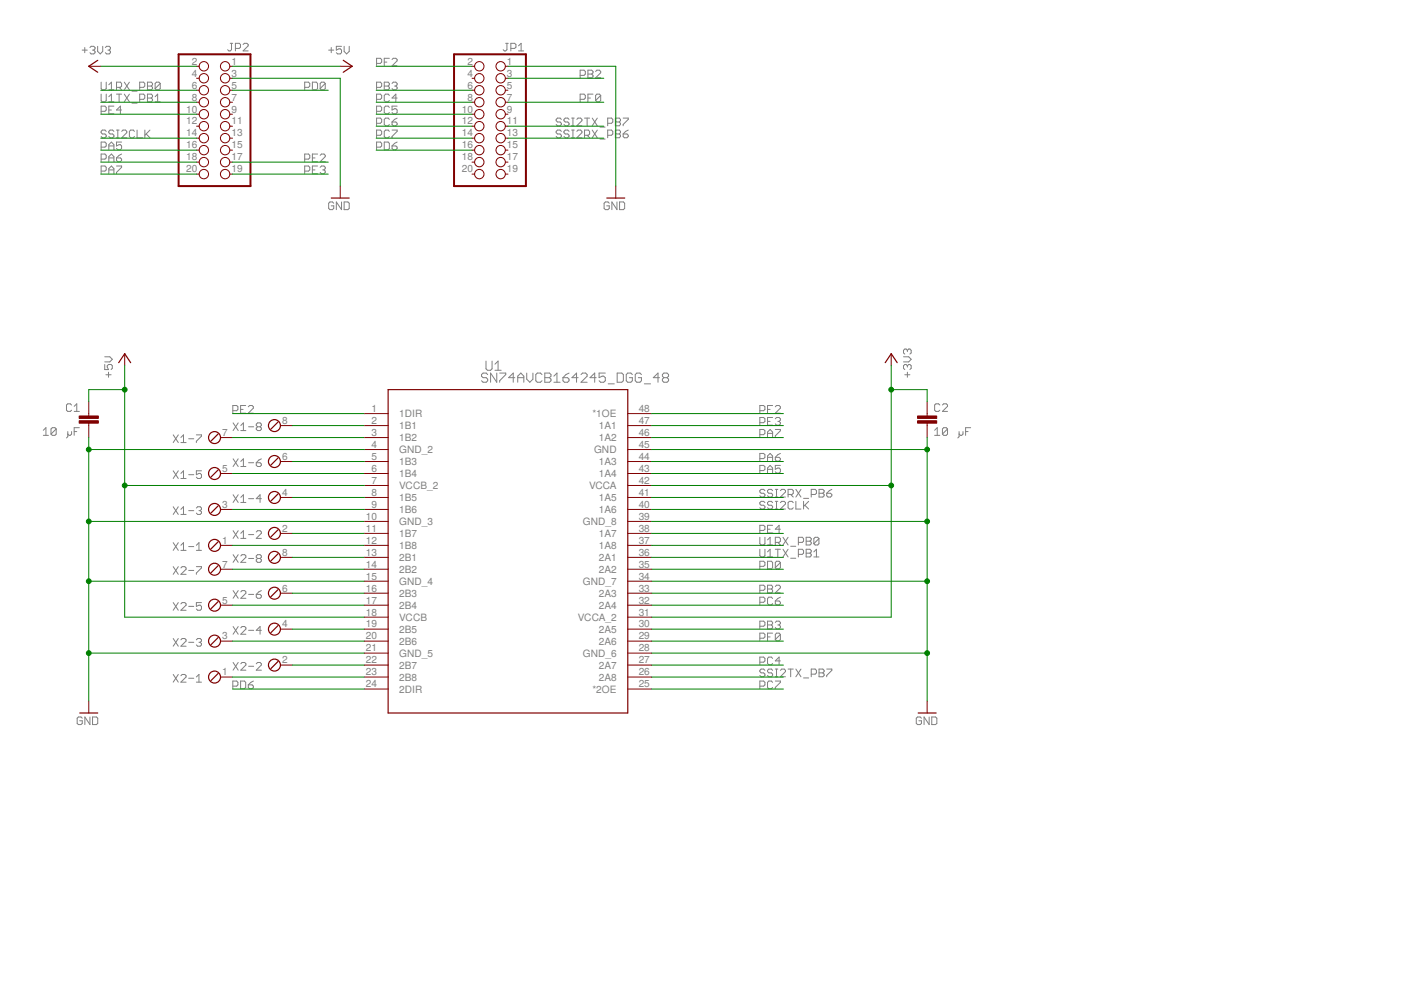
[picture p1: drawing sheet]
<svg xmlns="http://www.w3.org/2000/svg" width="297mm" height="210mm" viewBox="0 0 297 210" stroke-linecap="round" stroke-linejoin="round" font-family="sans-serif">
<g fill="none" stroke="#808080" stroke-width=".21">
<path d="M17.4 10.6h1.1M18 10.1v1.1M19.1 10.1l.2-.3h.6l.3 .3v.3l-.3 .2M19.6 10.6h.3M19.9 10.6l.3 .3v.3l-.3 .2h-.6l-.2-.2M20.7 9.8v1.1l.6 .5 .5-.5v-1.1M21.4 17.4v1.4l.3 .2h.5l.3-.2v-1.4M21.4 20v1.3l.3 .3h.5l.3-.3v-1.3M22.3 10.1l.3-.3h.6l.2 .3v.3l-.2 .2M22.9 10.6h.3M23.1 19h1.1M23.1 18l.5-.6v1.6"/>
<path d="M23.2 10.6l.2 .3v.3l-.2 .2h-.6l-.3-.2M24.7 18.5h.8l.3-.3v-.5l-.3-.3h-.8v1.6M24.7 20h1.1M25.3 18.5l.5 .5M25.3 20v1.6M26.4 17.4l1 1.6M26.4 20l1 1.6M27.4 17.4l-1 1.6M27.4 20l-1 1.6M28 19.3h1.1M29.6 18.5h.8l.3-.3v-.5l-.3-.3h-.8v1.6M31.3 17.4h.8l.2 .3v.3l-.2 .2 .2 .3v.3l-.2 .2h-.8z"/>
<path d="M31.3 18.2h.8M31.3 20h.8l.2 .2v.3l-.2 .3 .2 .3v.2l-.2 .3h-.8zM34 17.7l-.3-.3h-.5l-.3 .3v1.1M34 17.7v1.1l-.3 .2h-.5l-.3-.2M34 17.7l-1.1 1.1M48.8 9.2h.5M49.1 9.2v1.3l-.3 .3h-.3l-.2-.3M49.9 10.3h.8l.3-.3v-.6l-.3-.2h-.8v1.6M51.5 9.4l.3-.2h.5l.3 .2v.3l-1.1 1.1h1.1M64.6 18.5h.8l.3-.3v-.5l-.3-.3h-.8v1.6M66.2 17.4h.9l.2 .3v1.1l-.2 .2h-.9zM69 17.7l-.3-.3h-.5l-.3 .3v1.1"/>
<path d="M69 17.7v1.1l-.3 .2h-.5l-.3-.2M69 17.7l-1.1 1.1M69.7 10.6h1.1M70.2 10.1v1.1M72.4 9.8h-1.1v.8l.6-.2h.2l.3 .2v.6l-.3 .2h-.5l-.3-.2M73 9.8v1.1l.5 .5 .5-.5v-1.1M79.8 13.4h.8l.3-.2v-.6l-.3-.2h-.8v1.6M79.8 18.5h.8l.3-.3v-.5l-.3-.3h-.8v1.6M81.5 17.4h.8l.2 .3v.3l-.2 .2 .2 .3v.3l-.2 .2h-.8zM81.5 18.2h.8M81.5 13.2h.5M82.5 12.4h-1v1.6"/>
<path d="M83.1 17.7l.3-.3h.5l.3 .3v.3l-.3 .2M83.1 12.6l.3-.2h.5l.3 .2v.3l-1.1 1.1h1.1M83.7 18.2h.2M83.9 18.2l.3 .3v.3l-.3 .2h-.5l-.3-.2M107.2 9.2h.6M107.5 9.2v1.3l-.3 .3h-.3l-.2-.3M108.3 10.3h.8l.3-.3v-.6l-.3-.2h-.8v1.6M109.9 10.8h1.1M109.9 9.7l.6-.5v1.6M123 16h.8l.3-.3v-.5l-.3-.3h-.8v1.6M124.7 14.9h.8l.2 .3v.2l-.2 .3 .2 .3v.3l-.2 .2h-.8zM124.7 15.7h.8"/>
<path d="M125.7 20h-1v1.6M126.3 15.2l.3-.3h.5l.3 .3v.2l-1.1 1.1h1.1M21.4 23.6h.8l.3-.3v-.5l-.3-.3h-.8v1.6M21.4 31.2h.8l.3-.3v-.5l-.3-.3h-.8v1.6M21.4 33.7h.8l.3-.2v-.6l-.3-.2h-.8v1.6M21.4 36.3h.8l.3-.3v-.5l-.3-.3h-.8v1.6M22.5 27.9l-.3-.3h-.5l-.3 .3v.2l.3 .3h.5l.3 .3v.2l-.3 .3h-.5l-.3-.3M23.1 20.5l.5-.5v1.6M23.1 21.6h1.1M23.1 31.7v-1l.5-.6 .6 .6v1M23.1 34.3v-1.1l.5-.5 .6 .5v1.1M23.1 36.8v-1l.5-.6 .6 .6v1"/>
<path d="M23.1 23.3h.5M23.1 30.9h1.1M23.1 33.5h1.1M23.1 36h1.1M24.2 22.5h-1.1v1.6h1.1M24.2 27.9l-.3-.3h-.6l-.2 .3v.2l.2 .3h.6l.3 .3v.2l-.3 .3h-.6l-.2-.3M24.7 33.5h.8l.3 .2v.3l-.3 .3h-.5l-.3-.3zM24.7 35.2h1.1v.3l-1.1 1.1v.2M24.7 27.6h.6M24.7 29.2h.6M25 27.6v1.6M25.8 30.1h-1.1v.8l.6-.2h.2l.3 .2v.6l-.3 .2h-.5l-.3-.2"/>
<path d="M25.8 23.3h-1.1l.8-.8v1.6M25.8 32.7l-1.1 .8M25.8 27.9l.3-.3h.5l.3 .3v.2l-1.1 1.1h1.1M28 21.9h1.1M28.5 27.9l-.2-.3h-.6l-.3 .3v1l.3 .3h.6l.2-.3M29.1 27.6v1.6h1.1M29.6 21.1h.8l.3-.3v-.6l-.3-.2h-.8v1.6M30.7 27.6v1.6M31 28.4l.8 .8M31.3 20.8h.8M31.8 27.6l-1.1 1.1M32.9 21.6h1.1"/>
<path d="M32.9 20.5l.5-.5v1.6M64.6 33.7h.8l.3-.2v-.6l-.3-.2h-.8v1.6M64.6 36.3h.8l.3-.3v-.5l-.3-.3h-.8v1.6M66.2 33.5h.6M66.2 36h.6M67.3 32.7h-1.1v1.6h1.1M67.3 35.2h-1.1v1.6h1.1M67.9 32.9l.3-.2h.5l.3 .2v.3l-1.1 1.1h1.1M67.9 35.5l.3-.3h.5l.3 .3v.3l-.3 .2M68.4 36h.3M68.7 36l.3 .3v.3l-.3 .2h-.5l-.3-.2M79.8 21.1h.8l.3-.3v-.6l-.3-.2h-.8v1.6"/>
<path d="M79.8 23.6h.8l.3-.3v-.5l-.3-.3h-.8v1.6M79.8 26.1h.8l.3-.2v-.6l-.3-.3h-.8v1.7M79.8 28.7h.8l.3-.3v-.5l-.3-.3h-.8v1.6M79.8 31.2h.8l.3-.3v-.5l-.3-.3h-.8v1.6M81.5 30.1h.8l.2 .3v1.1l-.2 .2h-.8zM82.5 20.2l-.2-.2h-.6l-.2 .2v1.1l.2 .3h.6l.2-.3M82.5 22.8l-.2-.3h-.6l-.2 .3v1.1l.2 .2h.6l.2-.2M82.5 25.3l-.2-.3h-.6l-.2 .3v1.1l.2 .3h.6l.2-.3M82.5 27.9l-.2-.3h-.6l-.2 .3v1l.2 .3h.6l.2-.3M83.1 25.9h.8l.3 .2v.3l-.3 .3h-.5l-.3-.3zM83.1 27.6h1.1v.3l-1.1 1v.3M83.1 30.9h.8l.3 .3v.3l-.3 .2h-.5l-.3-.2z"/>
<path d="M84.2 22.5h-1.1v.8l.6-.2h.2l.3 .2v.6l-.3 .2h-.5l-.3-.2M84.2 20.8h-1.1l.8-.8v1.6M84.2 25l-.5 .3-.6 .6M84.2 30.1l-.5 .3-.6 .5M119 27.9l-.3-.3h-.5l-.3 .3v.2l.3 .3h.5l.3 .3v.2l-.3 .3h-.5l-.3-.3M119 25.3l-.3-.3h-.5l-.3 .3v.3l.3 .3h.5l.3 .2v.3l-.3 .3h-.5l-.3-.3M120.6 25.3l-.2-.3h-.6l-.2 .3v.3l.2 .3h.6l.2 .2v.3l-.2 .3h-.6l-.2-.3M120.6 27.9l-.2-.3h-.6l-.2 .3v.2l.2 .3h.6l.2 .3v.2l-.2 .3h-.6l-.2-.3M121.2 27.6h.6M121.2 29.2h.6M121.2 25h.6M121.2 26.7h.6"/>
<path d="M121.5 25v1.7M121.5 27.6v1.6M122.3 27.9l.3-.3h.5l.3 .3v.2l-1.1 1.1h1.1M122.3 25.3l.3-.3h.5l.3 .3v.3l-1.1 1.1h1.1M123 21.1h.8l.3-.3v-.6l-.3-.2h-.8v1.6M123.9 28.7h.8l.3-.3v-.5l-.3-.3h-.8v1.6M123.9 25h1.1M124.5 25v1.7M124.5 28.7l.5 .5M124.7 20.8h.5M125.6 25l1 1.7M125.6 27.6l1 1.6"/>
<path d="M126.6 25l-1 1.7M126.6 27.6l-1 1.6M127.2 26.9h1.1M127.2 29.5h1.1M127.4 20.2v1.1l-.3 .3h-.5l-.3-.3M127.4 20.2l-.3-.2h-.5l-.3 .2v1.1M127.4 20.2l-1.1 1.1M128.8 28.7h.8l.3-.3v-.5l-.3-.3h-.8v1.6M128.8 26.1h.8l.3-.2v-.6l-.3-.3h-.8v1.7M130.5 27.6h.8l.3 .3v.2l-.3 .3 .3 .3v.2l-.3 .3h-.8zM130.5 28.4h.8M130.5 25h.8l.3 .3v.3l-.3 .3 .3 .2v.3l-.3 .3h-.8z"/>
<path d="M130.5 25.9h.8M132.1 25h1.1v.3l-1.1 1.1v.3M132.1 28.4h.8l.3 .3v.2l-.3 .3h-.5l-.3-.3zM133.2 27.6l-.5 .3-.6 .5M70.8 43.1l-.3-.3h-.5l-.3 .3v1.1l.3 .2h.5l.3-.2v-.6h-.6M72.4 42.8v1.6l-1.1-1.6v1.6M73 42.8h.8l.2 .3v1.1l-.2 .2h-.8zM129.2 43.1l-.3-.3h-.5l-.3 .3v1.1l.3 .2h.5l.3-.2v-.6h-.6M130.8 42.8v1.6l-1.1-1.6v1.6M131.4 42.8h.8l.2 .3v1.1l-.2 .2h-.8zM22.2 77.3v1.1h.8l-.3-.6v-.2l.3-.3h.6l.2 .3v.5l-.2 .3M22.2 75.6h1.1l.5 .6-.5 .5h-1.1"/>
<path d="M22.5 79.5h1.1M23 78.9v1.1M103 76.6v1.6l.4 .3h.6l.3-.3v-1.6M103.4 79.4l-.3-.3h-.7l-.3 .3v.4l.3 .3h.7l.3 .3v.3l-.3 .3h-.7l-.3-.3M104.9 78.5h1.4M104.9 77.2l.7-.6v1.9M105.3 79.1v1.9l-1.3-1.9v1.9M105.9 79.1h1.3v.3l-1.3 1.3v.3M111.7 79.1v1.3l.6 .6 .7-.6v-1.3M114.9 79.4l-.3-.3h-.7l-.3 .3v1.3l.3 .3h.7l.3-.3M115.5 79.1h1l.3 .3v.4l-.3 .3 .3 .3v.3l-.3 .3h-1zM117.4 79.8l.7-.7v1.9"/>
<path d="M120.6 79.1l-.6 .3-.6 .7M123.2 79.4l.3-.3h.7l.3 .3v.4l-1.3 1.2h1.3M128.3 79.1h-1.3v1l.7-.3h.3l.3 .3v.6l-.3 .3h-.7l-.3-.3M130.9 79.1h.9l.4 .3v1.3l-.4 .3h-.9zM134.1 79.4l-.3-.3h-.7l-.3 .3v1.3l.3 .3h.7l.3-.3v-.6h-.7M136 79.4l-.3-.3h-.7l-.3 .3v1.3l.3 .3h.7l.3-.3v-.6h-.7M191.6 75.6h1.1l.5 .6-.5 .5h-1.1M191.8 79.5h1.1M192.4 77.6l-.3-.3h-.3l-.2 .3v.5l.2 .3M192.4 77.6l.3-.3h.2l.3 .3v.5l-.3 .3M192.4 74.3v.2M192.4 77.6v.2"/>
<path d="M192.4 78.9v1.1M192.4 74.3l-.3-.3h-.3l-.2 .3v.5l.2 .3M192.4 74.3l.3-.3h.2l.3 .3v.5l-.3 .3M9.2 91.2l.5-.5v1.6M9.2 92.3h1.1M11.9 91v1l-.3 .3h-.5l-.3-.3M11.9 91l-.3-.3h-.5l-.3 .3v1M11.9 91l-1.1 1M14.4 91.5v1.1l-.3 .3M15.2 91.5v.5l-.3 .3h-.3l-.2-.3M15.2 85.9l-.3-.3h-.5l-.3 .3v1.1l.3 .2h.5l.3-.2M15.7 91.5h.6"/>
<path d="M15.7 87.2h1.1M15.7 86.1l.6-.5v1.6M16.8 90.7h-1.1v1.6M36.7 99.8l1.1 1.7M36.7 92.2l1.1 1.6M37.8 99.8l-1.1 1.7M37.8 92.2l-1.1 1.6M38.4 92.8l.5-.6v1.6M38.4 93.8h1.1M40 93h1.1M41.6 92.2h1.1v.3l-1.1 1.1v.2M42.7 99.8h-1.1v.8l.8-.2 .3 .2v.6l-.3 .3h-.5l-.3-.3"/>
<path d="M49.4 87.1h.8l.2-.3v-.5l-.2-.3h-.8v1.6M49.4 97.3l1.1 1.6M49.4 89.7l1.1 1.6M50.5 97.3l-1.1 1.6M50.5 89.7l-1.1 1.6M51 86.8h.5M51.1 90.2l.5-.5v1.6M51.1 97.8l.5-.5v1.6M51.1 98.9h1M51.1 91.3h1M52.1 86h-1.1v1.6h1.1M52.6 86.3l.3-.3h.5l.3 .3v.2l-1.1 1.1h1.1"/>
<path d="M52.7 98.1h1.1M52.7 90.5h1.1M54.3 98.1h.8l.3 .3v.2l-.3 .3h-.5l-.3-.3zM54.6 90.5l-.3-.3v-.3l.3-.2h.5l.3 .2v.3l-.3 .3M54.6 90.5l-.3 .3v.2l.3 .3h.5l.3-.3v-.2l-.3-.3M54.6 90.5h.5M55.4 97.3l-.5 .3-.6 .5M109.2 80.1h-1.4l1-1v1.9M109.8 80.1h1.3M109.8 81v-1.2l.6-.7 .7 .7v1.2M115.5 80.1h1M117.4 81h1.3"/>
<path d="M119.4 80.1h.9l.3 .3v.3l-.3 .3h-.6l-.3-.3zM122.6 80.1h-1.3l.9-1v1.9M126.4 80.1h-1.3l1-1v1.9M128.9 81.4h1.3M136.6 81.4h1.3M139.8 80.1h-1.3l1-1v1.9M140.8 80.1l-.4-.3v-.4l.4-.3h.6l.4 .3v.4l-.4 .3M140.8 80.1h.6M140.8 80.1l-.4 .3v.3l.4 .3h.6l.4-.3v-.3l-.4-.3M161.1 87.1h.8l.3-.3v-.5l-.3-.3h-.8v1.6M161.1 89.6h.8l.3-.3v-.5l-.3-.3h-.8v1.6M161.1 92.2h.8l.3-.3v-.6l-.3-.2h-.8v1.6"/>
<path d="M161.1 97.2h.8l.3-.2v-.6l-.3-.3h-.8v1.7M161.1 99.8h.8l.3-.3v-.5l-.3-.3h-.8v1.6M162.7 92.7v-1.1l.6-.5 .5 .5v1.1M162.7 97.8v-1.1l.6-.6 .5 .6v1.1M162.7 99.5h1.1M162.7 97h1.1M162.7 91.9h1.1M162.7 89.3h.6M162.7 86.8h.6M163.8 86h-1.1v1.6M163.8 88.5h-1.1v1.6h1.1M164.4 86.3l.2-.3h.6l.3 .3v.2l-1.1 1.1h1.1"/>
<path d="M164.4 88.8l.2-.3h.6l.3 .3v.3l-.3 .2M164.4 91.1h1.1v.2l-1.1 1.1v.3M164.4 97h.8l.3 .2v.3l-.3 .3h-.6l-.2-.3zM164.9 89.3h.3M165.2 89.3l.3 .3v.3l-.3 .2h-.6l-.2-.2M165.5 98.7h-1.1v.8l.5-.3h.3l.3 .3v.5l-.3 .3h-.6l-.2-.3M165.5 96.1l-.6 .3-.5 .6M198.2 92.3h1.1M198.2 91.2l.5-.5v1.6M199.3 85.9l-.3-.3h-.6l-.2 .3v1.1l.2 .2h.6l.3-.2M199.8 85.9l.3-.3h.5l.3 .3v.2l-1.1 1.1h1.1M200.9 91v1l-.3 .3h-.5l-.3-.3"/>
<path d="M200.9 91l-.3-.3h-.5l-.3 .3v1M200.9 91l-1.1 1M203.3 91.5v1.1l-.2 .3M204.2 91.5v.5l-.3 .3h-.3l-.3-.3M204.7 91.5h.6M205.8 90.7h-1.1v1.6M36.7 115.1l1.1 1.6M36.7 107.4l1.1 1.7M37.8 115.1l-1.1 1.6M37.8 107.4l-1.1 1.7M38.4 115.6l.5-.5v1.6M38.4 100.4l.5-.6v1.7"/>
<path d="M38.4 108l.5-.6v1.7M38.4 116.7h1.1M38.4 109.1h1.1M38.4 101.5h1.1M40 115.9h1.1M40 108.3h1.1M40 100.6h1.1M41.6 116.7h1.1M41.6 115.6l.6-.5v1.6M41.6 107.7l.3-.3h.5l.3 .3v.3l-.3 .3M42.2 108.3h.2M42.4 108.3l.3 .2v.3l-.3 .3h-.5l-.3-.3"/>
<path d="M49.4 112.5l1.1 1.7M49.4 104.9l1.1 1.6M49.4 117.6l1.1 1.6M50.5 112.5l-1.1 1.7M50.5 104.9l-1.1 1.6M50.5 117.6l-1.1 1.6M51.1 113.1l.5-.6v1.7M51.1 105.5l.5-.6v1.6M51.1 114.2h1M51.1 106.5h1M51.1 117.9l.2-.3h.6l.2 .3v.3l-1 1h1M52.7 113.3h1.1"/>
<path d="M52.7 105.7h1.1M52.7 118.4h1.1M54.3 112.8l.3-.3h.5l.3 .3v.3l-1.1 1.1h1.1M54.6 118.4l-.3-.2v-.3l.3-.3h.5l.3 .3v.3l-.3 .2M54.6 118.4l-.3 .3v.3l.3 .2h.5l.3-.2v-.3l-.3-.3M54.6 118.4h.5M55.4 105.7h-1.1l.8-.8v1.6M161.1 112.5h.8l.3-.3v-.5l-.3-.3h-.8v1.6M161.1 113.9v1.4l.3 .2h.5l.3-.2v-1.4M161.1 116.5v1.3l.3 .3h.5l.3-.3v-1.3M162.2 104l-.3-.2h-.5l-.3 .2v.3l.3 .3h.5l.3 .2v.3l-.3 .3h-.5l-.3-.3M162.2 106.6l-.3-.3h-.5l-.3 .3v.2l.3 .3h.5l.3 .3v.3l-.3 .2h-.5l-.3-.2"/>
<path d="M162.7 100.3v-1.1l.6-.5 .5 .5v1.1M162.7 119h.9l.2 .3v1.1l-.2 .2h-.9zM162.7 115.5h1.1M162.7 114.5l.6-.6v1.6M162.7 117l.6-.5v1.6M162.7 118.1h1.1M162.7 112.2h.6M163.8 104l-.2-.2h-.6l-.3 .2v.3l.3 .3h.6l.2 .2v.3l-.2 .3h-.6l-.3-.3M163.8 106.6l-.2-.3h-.6l-.3 .3v.2l.3 .3h.6l.2 .3v.3l-.2 .2h-.6l-.3-.2M163.8 111.4h-1.1v1.6h1.1M164.4 115h.8l.3-.3v-.5l-.3-.3h-.8v1.6M164.4 116.5h1.1"/>
<path d="M164.4 106.3h.5M164.4 107.9h.5M164.4 103.8h.5M164.4 105.4h.5M164.6 103.8v1.6M164.6 106.3v1.6M164.9 115l.6 .5M164.9 116.5v1.6M165.5 119.3v1.1l-.3 .2h-.6l-.2-.2M165.5 119.3l-.3-.3h-.6l-.2 .3v1.1M165.5 119.3l-1.1 1.1M165.5 112.2h-1.1l.8-.8v1.6"/>
<path d="M165.5 106.6l.2-.3h.6l.2 .3v.2l-1 1.1h1M165.5 104l.2-.2h.6l.2 .2v.3l-1 1.1h1M166 113.9l1.1 1.6M166 116.5l1.1 1.6M167.1 113.9l-1.1 1.6M167.1 116.5l-1.1 1.6M167.1 104.8h.8l.3-.2v-.6l-.3-.2h-.8v1.6M167.6 115.8h1.1M167.6 118.4h1.1M167.6 104.8l.6 .6M168.2 106.6l-.3-.3h-.5l-.3 .3v1.1l.3 .2h.5l.3-.2M168.7 106.3v1.6h1.1"/>
<path d="M168.7 103.8l1.1 1.6M169.3 115h.8l.3-.3v-.5l-.3-.3h-.8v1.6M169.3 117.5h.8l.3-.2v-.6l-.3-.2h-.8v1.6M169.8 103.8l-1.1 1.6M170.4 106.3v1.6M170.4 105.7h1M170.6 107.1l.8 .8M170.9 113.9h.8l.3 .3v.3l-.3 .2 .3 .3v.3l-.3 .2h-.8zM170.9 116.5h.8l.3 .2v.3l-.3 .3 .3 .2v.3l-.3 .3h-.8zM170.9 114.7h.8M170.9 117.3h.8M171.4 106.3l-1 1.1"/>
<path d="M172 104.8h.8l.3-.2v-.6l-.3-.2h-.8v1.6M172.6 118.1h1M172.6 117l.5-.5v1.6M173.6 114.2v1.1l-.2 .2h-.6l-.2-.2M173.6 114.2l-.2-.3h-.6l-.2 .3v1.1M173.6 114.2l-1 1.1M173.7 103.8h.8l.2 .2v.3l-.2 .3 .2 .2v.3l-.2 .3h-.8zM173.7 104.6h.8M175.3 104.6h.8l.3 .2v.3l-.3 .3h-.5l-.3-.3zM176.4 103.8l-1.1 .8M36.7 135.4l1.1 1.6M36.7 127.8l1.1 1.6"/>
<path d="M36.7 120.1l1.1 1.7M37.8 135.4l-1.1 1.6M37.8 127.8l-1.1 1.6M37.8 120.1l-1.1 1.7M38.4 120.4l.2-.3h.6l.3 .3v.3l-1.1 1.1h1.1M38.4 128l.2-.2h.6l.3 .2v.3l-1.1 1.1h1.1M38.4 135.7l.2-.3h.6l.3 .3v.2l-1.1 1.1h1.1M40 136.2h1.1M40 128.6h1.1M40 120.9h1.1M41.6 120.1h1.1v.3l-1.1 1.1v.3M41.6 135.7l.3-.3h.5l.3 .3v.2l-.3 .3"/>
<path d="M42.2 136.2h.2M42.4 136.2l.3 .3v.2l-.3 .3h-.5l-.3-.3M42.7 127.8h-1.1v.8l.8-.3 .3 .3v.5l-.3 .3h-.5l-.3-.3M49.4 132.8l1.1 1.7M49.4 125.2l1.1 1.7M50.5 132.8l-1.1 1.7M50.5 125.2l-1.1 1.7M51.1 125.5l.2-.3h.6l.2 .3v.3l-1 1.1h1M51.1 133.1l.2-.3h.6l.2 .3v.3l-1 1.1h1M52.7 133.6h1.1M52.7 126h1.1M54.3 126h.8l.3 .3v.3l-.3 .3h-.5l-.3-.3z"/>
<path d="M55.4 133.6h-1.1l.8-.8v1.7M55.4 125.2l-.5 .3-.6 .5M161.1 125.2h.8l.3-.3v-.5l-.3-.3h-.8v1.6M161.1 120.1h.8l.3-.3v-.5l-.3-.3h-.8v1.6M161.1 127.7h.8l.3-.3v-.5l-.3-.3h-.8v1.6M161.1 132.8h.8l.3-.3v-.5l-.3-.3h-.8v1.6M161.1 135.3h.8l.3-.3v-.5l-.3-.3h-.8v1.7M162.7 131.7h.9l.2 .3v.2l-.2 .3 .2 .3v.3l-.2 .2h-.9zM162.7 124.1h.9l.2 .3v.2l-.2 .3 .2 .3v.2l-.2 .3h-.9zM162.7 132.5h.9M162.7 124.9h.9M162.7 135h.6"/>
<path d="M163.8 126.9l-.2-.3h-.6l-.3 .3v1.1l.3 .2h.6l.2-.2M163.8 134.2h-1.1v1.7M163.8 139.6l-.2-.3h-.6l-.3 .3v1.1l.3 .2h.6l.2-.2M164.4 132l.2-.3h.6l.3 .3v.2l-.3 .3M164.4 124.4l.2-.3h.6l.3 .3v.2l-1.1 1.1h1.1M164.4 127.4h.8l.3 .3v.3l-.3 .2h-.6l-.2-.2zM164.9 132.5h.3M165.2 132.5l.3 .3v.3l-.3 .2h-.6l-.2-.2M165.5 134.5v1.1l-.3 .3h-.6l-.2-.3M165.5 134.5l-.3-.3h-.6l-.2 .3v1.1M165.5 134.5l-1.1 1.1M165.5 126.6l-.6 .3-.5 .5"/>
<path d="M17.4 152.3l-.2-.3h-.6l-.2 .3v1.1l.2 .2h.6l.2-.2v-.6h-.5M19.1 152v1.6l-1.1-1.6v1.6M19.6 152h.8l.3 .3v1.1l-.3 .2h-.8zM36.7 143l1.1 1.6M37.8 143l-1.1 1.6M38.4 143.3l.2-.3h.6l.3 .3v.2l-1.1 1.1h1.1M40 143.8h1.1M41.6 143.5l.6-.5v1.6M41.6 144.6h1.1M49.4 145.5h.8l.2-.3v-.5l-.2-.3h-.8v1.6M49.4 140.5l1.1 1.6M50.5 140.5l-1.1 1.6"/>
<path d="M51 144.4h.8l.3 .3v1.1l-.3 .2h-.8zM51.1 140.7l.2-.2h.6l.2 .2v.3l-1 1.1h1M52.6 145.2h.8l.3 .3v.3l-.3 .2h-.5l-.3-.2zM52.7 141.3h1.1M53.7 144.4l-1.1 .8M54.3 140.7l.3-.2h.5l.3 .2v.3l-1.1 1.1h1.1M161.1 140.4h.8l.3-.3v-.5l-.3-.3h-.8v1.6M161.1 145.5h.8l.3-.3v-.5l-.3-.3h-.8v1.6M162.2 142.1l-.3-.2h-.5l-.3 .2v.3l.3 .3h.5l.3 .2v.3l-.3 .3h-.5l-.3-.3M163.8 142.1l-.2-.2h-.6l-.3 .2v.3l.3 .3h.6l.2 .2v.3l-.2 .3h-.6l-.3-.3M163.8 144.7l-.2-.3h-.6l-.3 .3v1.1l.3 .2h.6l.2-.2M164.4 144.4h1.1v.3l-1.1 1.1v.2"/>
<path d="M164.4 141.9h.5M164.4 143.5h.5M164.6 141.9v1.6M165.5 140.1h-1.1l.8-.8v1.6M165.5 142.1l.2-.2h.6l.2 .2v.3l-1 1.1h1M167.1 141.9h1.1M167.6 141.9v1.6M168.7 141.9l1.1 1.6M169.8 141.9l-1.1 1.6M170.4 143.7h1M172 142.9h.8l.3-.2v-.6l-.3-.2h-.8v1.6M173.7 141.9h.8l.2 .2v.3l-.2 .3 .2 .2v.3l-.2 .3h-.8z"/>
<path d="M173.7 142.7h.8M175.3 141.9h1.1v.2l-1.1 1.1v.3M195.4 152.3l-.3-.3h-.6l-.2 .3v1.1l.2 .2h.6l.3-.2v-.6h-.6M197 152v1.6l-1.1-1.6v1.6M197.5 152h.9l.2 .3v1.1l-.2 .2h-.9z"/>
</g>
<g fill="none" stroke="#800000" stroke-width=".21">
<path d="M18.8 14.1h2.6M41.7 14.1h.5M41.7 16.6h.5M41.7 19.1h.5M48.7 14.1h.6M48.7 16.6h.6M48.7 19.1h.6M72.1 14.1h2.6M100.1 14.1h.5M100.1 16.6h.5M100.1 19.1h.5M107.1 14.1h.6"/>
<path d="M107.1 16.6h.6M107.1 19.1h.6M41.7 21.7h.5M41.7 24.2h.5M41.7 26.8h.5M41.7 29.3h.5M41.7 31.8h.5M41.7 34.4h.5M41.7 36.9h.5M48.7 21.7h.6M48.7 24.2h.6M48.7 26.8h.6"/>
<path d="M48.7 29.3h.6M48.7 31.8h.6M48.7 34.4h.6M48.7 36.9h.6M72.1 39.5v2.5M100.1 21.7h.5M100.1 24.2h.5M100.1 26.8h.5M100.1 29.3h.5M100.1 31.8h.5M100.1 34.4h.5M100.1 36.9h.5"/>
<path d="M107.1 21.7h.6M107.1 24.2h.6M107.1 26.8h.6M107.1 29.3h.6M107.1 31.8h.6M107.1 34.4h.6M107.1 36.9h.6M130.6 39.5v2.5M26.4 75v2.5M189 75v2.5M18.8 85.2v3M18.8 89.7v3.1"/>
<path d="M46.8 92.8h2.5M59.5 90.2h2.5M59.5 97.9h2.5M77.2 87.7h5.1M77.2 90.2h5.1M77.2 92.8h5.1M77.2 95.3h5.1M77.2 97.9h5.1M133.1 87.7h5.1M133.1 90.2h5.1M133.1 92.8h5.1M133.1 95.3h5.1"/>
<path d="M133.1 97.9h5.1M196.6 85.2v3M196.6 89.7v3.1M46.8 100.4h2.5M46.8 108h2.5M46.8 115.6h2.5M59.5 105.5h2.5M59.5 113.1h2.5M59.5 118.2h2.5M77.2 100.4h5.1M77.2 102.9h5.1M77.2 105.5h5.1"/>
<path d="M77.2 108h5.1M77.2 110.6h5.1M77.2 113.1h5.1M77.2 115.6h5.1M77.2 118.2h5.1M133.1 100.4h5.1M133.1 102.9h5.1M133.1 105.5h5.1M133.1 108h5.1M133.1 110.6h5.1M133.1 113.1h5.1M133.1 115.6h5.1"/>
<path d="M133.1 118.2h5.1M46.8 120.7h2.5M46.8 128.3h2.5M46.8 135.9h2.5M59.5 125.8h2.5M59.5 133.4h2.5M77.2 120.7h5.1M77.2 123.2h5.1M77.2 125.8h5.1M77.2 128.3h5.1M77.2 130.9h5.1M77.2 133.4h5.1"/>
<path d="M77.2 135.9h5.1M77.2 138.5h5.1M133.1 120.7h5.1M133.1 123.2h5.1M133.1 125.8h5.1M133.1 128.3h5.1M133.1 130.9h5.1M133.1 133.4h5.1M133.1 135.9h5.1M133.1 138.5h5.1M18.8 148.6v2.6M46.8 143.6h2.5"/>
<path d="M59.5 141h2.5M77.2 141h5.1M77.2 143.6h5.1M77.2 146.1h5.1M133.1 141h5.1M133.1 143.6h5.1M133.1 146.1h5.1M196.6 148.6v2.6"/>
<circle cx="43.2" cy="19.1" r=".99"/>
<circle cx="43.2" cy="14.1" r=".99"/>
<circle cx="43.2" cy="16.6" r=".99"/>
<circle cx="47.7" cy="16.6" r=".99"/>
<circle cx="47.7" cy="14.1" r=".99"/>
<circle cx="47.7" cy="19.1" r=".99"/>
<circle cx="101.6" cy="19.1" r=".99"/>
<circle cx="101.6" cy="14.1" r=".99"/>
<circle cx="101.6" cy="16.6" r=".99"/>
<circle cx="106.2" cy="19.1" r=".99"/>
<circle cx="106.2" cy="14.1" r=".99"/>
<circle cx="106.2" cy="16.6" r=".99"/>
<circle cx="43.2" cy="24.2" r=".99"/>
<circle cx="43.2" cy="26.8" r=".99"/>
<circle cx="43.2" cy="29.3" r=".99"/>
<circle cx="43.2" cy="31.8" r=".99"/>
<circle cx="43.2" cy="36.9" r=".99"/>
<circle cx="43.2" cy="21.7" r=".99"/>
<circle cx="43.2" cy="34.4" r=".99"/>
<circle cx="47.7" cy="36.9" r=".99"/>
<circle cx="47.7" cy="34.4" r=".99"/>
<circle cx="47.7" cy="24.2" r=".99"/>
<circle cx="47.7" cy="31.8" r=".99"/>
<circle cx="47.7" cy="29.3" r=".99"/>
<circle cx="47.7" cy="21.7" r=".99"/>
<circle cx="47.7" cy="26.8" r=".99"/>
<circle cx="101.6" cy="34.4" r=".99"/>
<circle cx="101.6" cy="36.9" r=".99"/>
<circle cx="101.6" cy="31.8" r=".99"/>
<circle cx="101.6" cy="21.7" r=".99"/>
<circle cx="101.6" cy="24.2" r=".99"/>
<circle cx="101.6" cy="26.8" r=".99"/>
<circle cx="101.6" cy="29.3" r=".99"/>
<circle cx="106.2" cy="34.4" r=".99"/>
<circle cx="106.2" cy="36.9" r=".99"/>
<circle cx="106.2" cy="31.8" r=".99"/>
<circle cx="106.2" cy="24.2" r=".99"/>
<circle cx="106.2" cy="26.8" r=".99"/>
<circle cx="106.2" cy="21.7" r=".99"/>
<circle cx="106.2" cy="29.3" r=".99"/>
</g>
<g fill="none" stroke="#800000" stroke-width=".25">
<path d="M20.7 12.8l-1.9 1.3 1.9 1.2M72.8 12.8l1.9 1.3-1.9 1.2M70.2 42h3.8M128.7 42h3.8M25.2 76.9l1.2-1.9 1.3 1.9M187.7 76.9l1.3-1.9 1.2 1.9M46.2 99.6l-1.5 1.6M46.2 92l-1.5 1.5M58.9 97.1l-1.5 1.5M58.9 89.5l-1.5 1.5M82.3 82.6h50.8v68.6h-50.8zM46.2 114.9l-1.5 1.5"/>
<path d="M46.2 107.3l-1.5 1.5M46.2 119.9l-1.5 1.6M58.9 112.3l-1.5 1.6M58.9 104.7l-1.5 1.5M58.9 117.4l-1.5 1.5M46.2 135.2l-1.5 1.5M46.2 127.6l-1.5 1.5M58.9 132.6l-1.5 1.6M58.9 125l-1.5 1.5M16.9 151.2h3.8M46.2 142.8l-1.5 1.5M58.9 140.3l-1.5 1.5"/>
<path d="M194.7 151.2h3.8"/>
<circle cx="45.5" cy="92.8" r="1.27"/>
<circle cx="58.2" cy="97.9" r="1.27"/>
<circle cx="58.2" cy="90.2" r="1.27"/>
<circle cx="45.5" cy="115.6" r="1.27"/>
<circle cx="45.5" cy="100.4" r="1.27"/>
<circle cx="45.5" cy="108" r="1.27"/>
<circle cx="58.2" cy="105.5" r="1.27"/>
<circle cx="58.2" cy="113.1" r="1.27"/>
<circle cx="58.2" cy="118.2" r="1.27"/>
<circle cx="45.5" cy="128.3" r="1.27"/>
<circle cx="45.5" cy="135.9" r="1.27"/>
<circle cx="45.5" cy="120.7" r="1.27"/>
<circle cx="58.2" cy="125.8" r="1.27"/>
<circle cx="58.2" cy="133.4" r="1.27"/>
<circle cx="45.5" cy="143.6" r="1.27"/>
<circle cx="58.2" cy="141" r="1.27"/>
</g>
<path d="M37.9 11.5h15.2v28h-15.2zM96.3 11.5h15.2v28h-15.2z" fill="none" stroke="#800000" stroke-width=".42"/>
<g fill="#800000" stroke="#800000" stroke-width=".21">
<path d="M16.8 89.2h4v.5h-4z"/>
<path d="M16.8 88.2h4v.5h-4z"/>
<path d="M194.5 89.2h4.1v.5h-4.1z"/>
<path d="M194.5 88.2h4.1v.5h-4.1z"/>
</g>
<g fill="none" stroke="#008000" stroke-width=".21">
<path d="M21.4 14.1h20.3M21.4 19.1h20.3M49.3 14.1h22.8M49.3 16.6h22.8v22.9M49.3 19.1h20.3M79.8 14.1h20.3M79.8 19.1h20.3M107.7 14.1h22.9v25.4M107.7 16.6h20.3M21.4 21.7h20.3M21.4 24.2h20.3M21.4 29.3h20.3"/>
<path d="M21.4 31.8h20.3M21.4 34.4h20.3M21.4 36.9h20.3M49.3 34.4h20.3M49.3 36.9h20.3M79.8 21.7h20.3M79.8 24.2h20.3M79.8 29.3h20.3M79.8 26.8h20.3M79.8 31.8h20.3M107.7 21.7h20.3M107.7 29.3h20.3"/>
<path d="M107.7 26.8h20.3M26.4 77.5v53.4h50.8M189 77.5v53.4h-50.8M18.8 92.8v55.8M18.8 95.3h58.4M26.4 82.6h-7.6v2.6M49.3 92.8h27.9M49.3 87.7h27.9M62 90.2h15.2M62 97.9h15.2M138.2 90.2h27.9M138.2 92.8h27.9"/>
<path d="M138.2 97.9h27.9M138.2 95.3h58.4M138.2 87.7h27.9M189 82.6h7.6v2.6M196.6 92.8v55.8M18.8 110.6h58.4M26.4 102.9h50.8M49.3 100.4h27.9M49.3 108h27.9M49.3 115.6h27.9M62 105.5h15.2M62 113.1h15.2"/>
<path d="M62 118.2h15.2M138.2 102.9h50.8M138.2 100.4h27.9M138.2 105.5h27.9M138.2 108h27.9M138.2 113.1h27.9M138.2 115.6h27.9M138.2 118.2h27.9M138.2 110.6h58.4M18.8 138.5h58.4M18.8 123.2h58.4M49.3 120.7h27.9"/>
<path d="M49.3 128.3h27.9M49.3 135.9h27.9M62 125.8h15.2M62 133.4h15.2M138.2 120.7h27.9M138.2 125.8h27.9M138.2 128.3h27.9M138.2 133.4h27.9M138.2 135.9h27.9M138.2 138.5h58.4M138.2 123.2h58.4M49.3 143.6h27.9"/>
<path d="M49.3 146.1h27.9M62 141h15.2M138.2 141h27.9M138.2 143.6h27.9M138.2 146.1h27.9"/>
</g>
<g fill="#008000" stroke="#008000" stroke-width=".21">
<circle cx="26.4" cy="102.9" r=".51"/>
<circle cx="26.4" cy="82.6" r=".51"/>
<circle cx="189" cy="102.9" r=".51"/>
<circle cx="189" cy="82.6" r=".51"/>
<circle cx="18.8" cy="138.5" r=".51"/>
<circle cx="18.8" cy="123.2" r=".51"/>
<circle cx="18.8" cy="110.6" r=".51"/>
<circle cx="18.8" cy="95.3" r=".51"/>
<circle cx="196.6" cy="138.5" r=".51"/>
<circle cx="196.6" cy="123.2" r=".51"/>
<circle cx="196.6" cy="110.6" r=".51"/>
<circle cx="196.6" cy="95.3" r=".51"/>
</g>
<g font-size="2.1" fill="#808080">
<text x="40.7" y="13.7">2</text>
<text x="40.7" y="16.2">4</text>
<text x="49.1" y="13.7">1</text>
<text x="49.1" y="16.2">3</text>
<text x="99.1" y="13.7">2</text>
<text x="99.1" y="16.2">4</text>
<text x="107.5" y="13.7">1</text>
<text x="107.5" y="16.2">3</text>
<text x="39.5" y="23.9">10</text>
<text x="40.7" y="18.8">6</text>
<text x="40.7" y="21.3">8</text>
<text x="49.1" y="18.8">5</text>
<text x="49.1" y="21.3">7</text>
<text x="49.1" y="23.9">9</text>
<text x="97.9" y="23.9">10</text>
<text x="99.1" y="18.8">6</text>
<text x="99.1" y="21.3">8</text>
<text x="107.5" y="18.8">5</text>
<text x="107.5" y="21.3">7</text>
<text x="107.5" y="23.9">9</text>
<text x="39.5" y="26.4">12</text>
<text x="39.5" y="28.9">14</text>
<text x="49.1" y="26.4">11</text>
<text x="49.1" y="28.9">13</text>
<text x="97.9" y="26.4">12</text>
<text x="97.9" y="28.9">14</text>
<text x="107.5" y="26.4">11</text>
<text x="107.5" y="28.9">13</text>
<text x="39.5" y="31.5">16</text>
<text x="39.5" y="34">18</text>
<text x="49.1" y="31.5">15</text>
<text x="49.1" y="34">17</text>
<text x="97.9" y="31.5">16</text>
<text x="97.9" y="34">18</text>
<text x="107.5" y="31.5">15</text>
<text x="107.5" y="34">17</text>
<text x="39.5" y="36.6">20</text>
<text x="49.1" y="36.6">19</text>
<text x="97.9" y="36.6">20</text>
<text x="107.5" y="36.6">19</text>
<text x="59.8" y="89.9">8</text>
<text x="78.8" y="87.3">1</text>
<text x="78.8" y="89.9">2</text>
<text x="84.6" y="88.5">1DIR</text>
<text x="125.6" y="88.5">*1OE</text>
<text x="135.4" y="89.9">47</text>
<text x="135.4" y="87.3">48</text>
<text x="47.1" y="92.4">7</text>
<text x="78.8" y="92.4">3</text>
<text x="78.8" y="95">4</text>
<text x="84.6" y="91">1B1</text>
<text x="84.6" y="93.5">1B2</text>
<text x="126.9" y="93.5">1A2</text>
<text x="126.9" y="91">1A1</text>
<text x="135.4" y="95">45</text>
<text x="135.4" y="92.4">46</text>
<text x="47.1" y="100">5</text>
<text x="59.8" y="97.5">6</text>
<text x="78.8" y="97.5">5</text>
<text x="78.8" y="100">6</text>
<text x="84.6" y="98.6">1B3</text>
<text x="84.6" y="101.2">1B4</text>
<text x="84.7" y="96.1">GND_2</text>
<text x="125.9" y="96.1">GND</text>
<text x="126.9" y="101.2">1A4</text>
<text x="126.9" y="98.6">1A3</text>
<text x="135.4" y="100">43</text>
<text x="135.4" y="97.5">44</text>
<text x="47.1" y="107.7">3</text>
<text x="59.8" y="105.1">4</text>
<text x="78.8" y="102.6">7</text>
<text x="78.8" y="105.1">8</text>
<text x="78.8" y="107.7">9</text>
<text x="84.6" y="106.2">1B5</text>
<text x="84.7" y="103.7">VCCB_2</text>
<text x="124.9" y="103.7">VCCA</text>
<text x="126.9" y="106.2">1A5</text>
<text x="135.4" y="107.7">40</text>
<text x="135.4" y="105.1">41</text>
<text x="135.4" y="102.6">42</text>
<text x="59.8" y="112.7">2</text>
<text x="77.6" y="110.2">10</text>
<text x="77.6" y="112.7">11</text>
<text x="84.6" y="108.8">1B6</text>
<text x="84.6" y="113.8">1B7</text>
<text x="84.7" y="111.3">GND_3</text>
<text x="123.6" y="111.3">GND_8</text>
<text x="126.9" y="113.8">1A7</text>
<text x="126.9" y="108.8">1A6</text>
<text x="135.4" y="112.7">38</text>
<text x="135.4" y="110.2">39</text>
<text x="47.1" y="115.3">1</text>
<text x="59.8" y="117.8">8</text>
<text x="77.6" y="115.3">12</text>
<text x="77.6" y="117.8">13</text>
<text x="84.6" y="116.4">1B8</text>
<text x="84.6" y="118.9">2B1</text>
<text x="126.9" y="118.9">2A1</text>
<text x="126.9" y="116.4">1A8</text>
<text x="135.4" y="117.8">36</text>
<text x="135.4" y="115.3">37</text>
<text x="47.1" y="120.3">7</text>
<text x="59.8" y="125.4">6</text>
<text x="77.6" y="120.3">14</text>
<text x="77.6" y="122.9">15</text>
<text x="77.6" y="125.4">16</text>
<text x="84.6" y="121.5">2B2</text>
<text x="84.7" y="124">GND_4</text>
<text x="123.6" y="124">GND_7</text>
<text x="126.9" y="121.5">2A2</text>
<text x="135.4" y="125.4">33</text>
<text x="135.4" y="122.9">34</text>
<text x="135.4" y="120.3">35</text>
<text x="47.1" y="128">5</text>
<text x="77.6" y="128">17</text>
<text x="77.6" y="130.5">18</text>
<text x="84.6" y="126.5">2B3</text>
<text x="84.6" y="129.1">2B4</text>
<text x="84.7" y="131.6">VCCB</text>
<text x="122.5" y="131.6">VCCA_2</text>
<text x="126.9" y="129.1">2A4</text>
<text x="126.9" y="126.5">2A3</text>
<text x="135.4" y="130.5">31</text>
<text x="135.4" y="128">32</text>
<text x="47.1" y="135.6">3</text>
<text x="59.8" y="133">4</text>
<text x="77.6" y="133">19</text>
<text x="77.6" y="135.6">20</text>
<text x="84.6" y="134.2">2B5</text>
<text x="84.6" y="136.7">2B6</text>
<text x="126.9" y="136.7">2A6</text>
<text x="126.9" y="134.2">2A5</text>
<text x="135.4" y="135.6">29</text>
<text x="135.4" y="133">30</text>
<text x="47.1" y="143.2">1</text>
<text x="59.8" y="140.7">2</text>
<text x="77.6" y="138.1">21</text>
<text x="77.6" y="140.7">22</text>
<text x="77.6" y="143.2">23</text>
<text x="84.6" y="141.8">2B7</text>
<text x="84.7" y="139.2">GND_5</text>
<text x="123.6" y="139.2">GND_6</text>
<text x="126.9" y="141.8">2A7</text>
<text x="135.4" y="143.2">26</text>
<text x="135.4" y="140.7">27</text>
<text x="135.4" y="138.1">28</text>
<text x="77.6" y="145.7">24</text>
<text x="84.6" y="144.3">2B8</text>
<text x="84.6" y="146.9">2DIR</text>
<text x="125.6" y="146.9">*2OE</text>
<text x="126.9" y="144.3">2A8</text>
<text x="135.4" y="145.7">25</text>
</g>
</svg>
